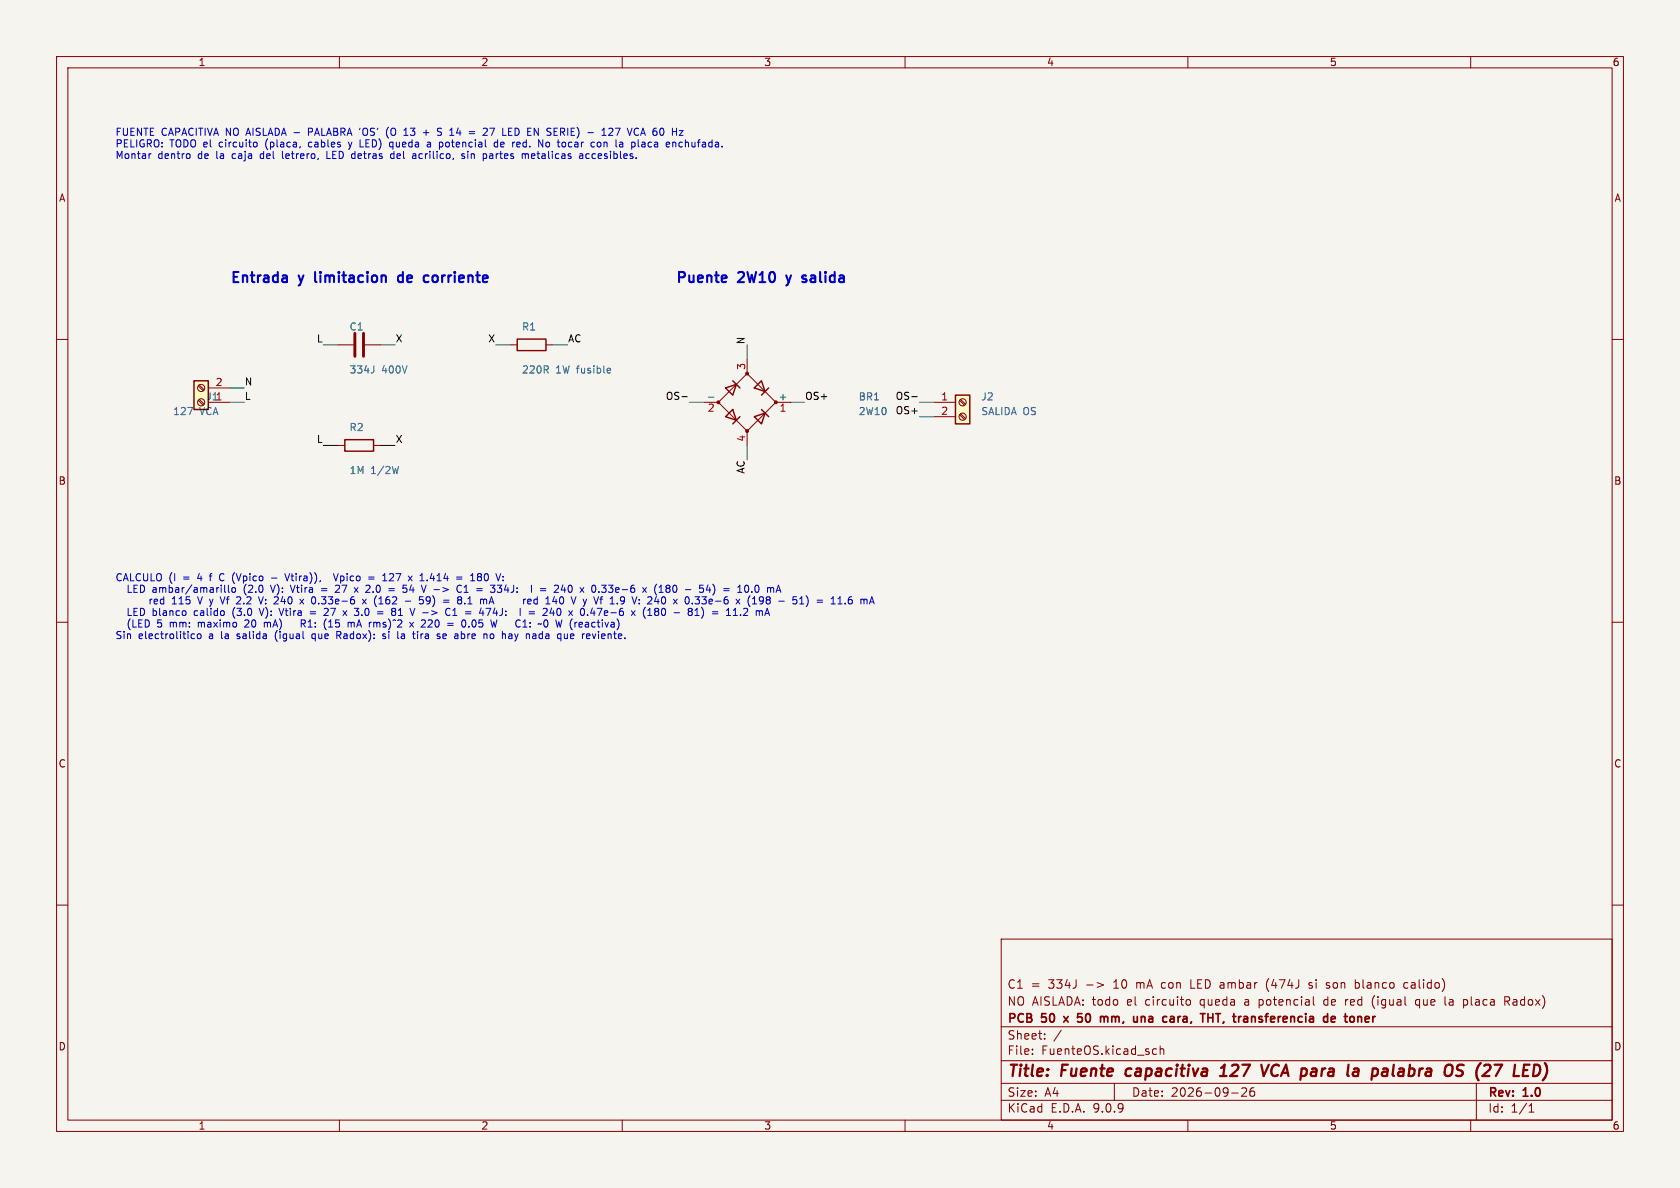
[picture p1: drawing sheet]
<svg xmlns="http://www.w3.org/2000/svg" width="297mm" height="210mm" viewBox="0 0 297 210" stroke-linecap="round" stroke-linejoin="round" font-family="sans-serif">
<path d="M0 0h297v210h-297z" fill="#f5f4ef" stroke="#f5f4ef" stroke-width=".18"/>
<g fill="none" stroke="#840000" stroke-width=".18">
<path d="M10 10h277v190h-277zM12 12h273v186h-273zM60 10v2M110 10v2M160 10v2M210 10v2M260 10v2M10 60h2M59.7 78.7h1.3M66 78.7h1.3M90.2 61h1.2M96.5 61h1.3"/>
<path d="M124.5 71.1h2.5M132.1 66l5.1 5.1-5.1 5.1-5.1-5.1zM132.1 63.5v2.5M132.1 76.2v2.5M137.2 71.1h2.5M285 60h2M10 110h2M285 110h2M10 160h2M177 166h108v32h-108zM192.1 174.1h1.1M194 173.7l1.1 .4-1.1 .5"/>
<path d="M210 176.7l.3 .1 .2 .2-.1 .6-.4 .1M210.5 173.2v1.5h.7M222.6 176.7v1.5M222.6 177.6l.1 .1M222.7 176.7l-.1 .1M224.3 173a1.72 1.72 0 0 0 0 2.3M231.4 174.6h.6M232 173.8l-.4-.1-.2 .2 .1 .2 .5 .2M232.2 177.5l.2 .2M234.3 176.7l-.3 .3v.4l.3 .3M234.5 174.1l.5 .2 .1 .1-.1 .2-.4 .1M234.5 173.8h.5"/>
<path d="M237.9 176.7v1M238.3 176.7l-.3 .1-.1 .2M239.7 173.7h.3l.3 .3-.1 .6-.5 .1M243 176a1.72 1.72 0 0 0 0 2.3M248.9 173.8l-.4-.1-.3 .3v.4l.1 .2h.6M251 176.8l-.5-.1-.3 .3v.4l.2 .2h.6M256.4 176.7l-.2 .1M256.4 177.1a.29 .29 0 0 0-.2 .3 .29 .29 0 0 0 .2 .3M259.2 176.7l.3 .3v.4l-.3 .3M266 177l.7-.1 .2-.2-.1-.4-.2-.1h-.6v1.5M266.4 177l.5 .7M285 160h2"/>
<path d="M60 198v2M110 198v2M160 198v2M177 194.5h108M177 191.5h108M177 187.5h108M177 181.5h108M182.5 186.3v.1M182.5 185.5v.1M184.7 183.6v.1M184.7 182.8v.1M187.6 182.1l-1.3 2"/>
<path d="M197 191.5v3M204 185.4l.5 .1M204.5 186.3l-.5 .1M205.1 185.5l.2-.1 .4 .1v.9M205.1 184.9v1.5M210 198v2M217.7 193.2h1.2M219.5 192.4l.6-.1 .2 .1 .1 .3-.9 1.1h.9M221.7 192.3a.59 .59 0 0 0-.7 .6v.6l.1 .2 .4 .1 .2-.1 .1-.5-.1-.3h-.5l-.2 .3M260 198v2M261 191.5v6.5M270.3 196.6h.9"/>
<path d="M270.3 195.5l.4-.4v1.5"/>
</g>
<path d="M199.2 189.1l-.2 .7 .3 .4M215.7 190.2h1.1M215.9 188.8l.6-.6-.2 2M224.3 188.2l-.9 2M225 188.5a1.27 1.27 0 0 0 0 1.6M240.1 189v1.2M246.4 188.2l-.2 1.7 .2 .3M258 188.2l.8 .1M258.3 189.3a.46 .46 0 0 1 .3 .4 .46 .46 0 0 1-.2 .4M273.1 187.9a2.32 2.32 0 0 1-.4 3.1" fill="none" stroke="#840000" stroke-width=".4"/>
<g fill="none" stroke="#840000" stroke-width=".3">
<path d="M188.1 179.7l.7 1M188.8 179.7l-.7 1M190.7 179.8h.5M191.3 179.2h-.7l-.1 .7M194.8 179.7l.3 .1 .1 .1M195.2 179.9l.2-.2 .4 .1v.1M195.2 179.9v.8M201.8 179.7v1M202.3 179.8l-.3-.1-.2 .1M207.1 179.7h.2l.3 .2v.8M212.2 179.2h.9M212.6 179.2v1.5"/>
<path d="M213.6 179.2v1.5M213.6 179.9h.8M214.4 179.2v1.5M214.9 179.2h.9M215.3 179.2v1.5M221.7 179.7l-.4 .1M237.6 179.7h.6M237.8 179.2v1.3l.4 .2M242 179.8l.1 .2-.8 .2M191.2 180.6l-.5 .1M207.6 180.6l-.5 .1M207.6 180l-.5 .1"/>
</g>
<g fill="#840000" stroke="#840000" stroke-width=".18">
<circle cx="127" cy="71.1" r=".25"/>
<circle cx="132.1" cy="66" r=".25"/>
<circle cx="132.1" cy="76.2" r=".25"/>
<circle cx="137.2" cy="71.1" r=".25"/>
</g>
<path d="M91.4 59.9h5.1v2.1h-5.1zM61 77.7h5v2.1h-5zM128.3 68.6l1.9-.7-.7 2zM128.3 73.7l1.2-1.3 .7 1.9zM129.5 67.3l1.3 1.3M130.8 73.7l-1.3 1.2M133.3 68.6l1.3-1.3 .7 1.9zM133.3 73.7l2-.7-.7 1.9zM134.6 72.4l1.3 1.3M135.9 68.6l-1.3 1.3" fill="none" stroke="#840000" stroke-width=".25"/>
<path d="M107.5 65.1l.4 .1v.2l-.6 .1M107.9 65.9h-.4M125.2 70.2h1M70.4 82.4l-.3 1.3" fill="none" stroke="#006464" stroke-width=".18"/>
<path d="M34.3 67.3h2.5v5.1h-2.5z" fill="#ffffc2"/>
<path d="M34.3 67.3h2.5v5.1h-2.5z" fill="none" stroke="#840000" stroke-width=".25"/>
<g fill="none" stroke="#840000" stroke-width=".18">
<path d="M35.1 70.8l.8 .8M35.1 68.2l.8 .9M35.2 70.6l.9 .9M35.2 68.1l.9 .8M36.8 71.1h3.8M36.8 68.6h3.8"/>
<circle cx="35.6" cy="68.6" r=".63"/>
<circle cx="35.6" cy="71.1" r=".63"/>
</g>
<path d="M33.2 72h.9l-.6 1.3" fill="none" stroke="#006464" stroke-width=".18"/>
<path d="M168.9 69.9h2.5v5h-2.5z" fill="#ffffc2"/>
<path d="M168.9 69.9h2.5v5h-2.5z" fill="none" stroke="#840000" stroke-width=".25"/>
<g fill="none" stroke="#840000" stroke-width=".18">
<path d="M59.7 61h2.8M64.5 61h2.8M165.1 71.1h3.8M165.1 73.7h3.8M169.6 70.8l.9 .8M169.6 73.3l.9 .9M169.8 70.6l.9 .9M169.8 73.2l.9 .8"/>
<circle cx="170.2" cy="71.1" r=".63"/>
<circle cx="170.2" cy="73.7" r=".63"/>
</g>
<path d="M62.7 58.9v4.1M64.3 58.9v4.1" fill="none" stroke="#840000" stroke-width=".51"/>
<path d="M66.1 64.7v.9l-.2 .3" fill="none" stroke="#006464" stroke-width=".18"/>
<path d="M120.5 70.1h1M161.2 70.1h1" fill="none" stroke="#0f0f0f" stroke-width=".18"/>
<g fill="none" stroke="#009600" stroke-width=".18">
<path d="M40.6 71.1h2.6M40.6 68.6h2.6M57.1 61h2.6M57.1 78.7h2.6M67.3 61h2.5M67.3 78.7h2.5M87.6 61h2.6M97.8 61h2.5M121.9 71.1h2.6M132.1 61v2.5M132.1 78.7v2.6M139.7 71.1h2.5"/>
<path d="M162.6 71.1h2.5M162.6 73.7h2.5"/>
</g>
<g fill="none" stroke="#0000c2" stroke-width=".36">
<path d="M42.2 48.1h-.9v1.8M44.6 48.1v1.5M49.1 48.1v1.8M52.8 48.7l.4 1.2 .4-1.2M55.7 48.1l.1 1.7M56.6 48.1v.1M59.9 48.1v.1M60.8 48.1v1.5M65 48.1v.1M71.2 48.1v1.8M71.2 48.8l-.5-.1-.3 .3v.5l.1 .3h.7M75.6 48.7l.2 .1"/>
<path d="M75.8 49.8l-.2 .1M80.4 48.1v.1M84.4 48.1v1.5M121 48.2l-.3-.1h-.7v1.8M126.6 48.1v1.5M130.5 48.2l.3-.1h.4l.2 .1M132.1 48.1l.5 1.8M133.7 48.1l-.5 1.8M134.6 48.3l.2-.2v1.8M136.2 48.2a.42 .42 0 0 1 .6 0M139 48.7l.4 1.2 .4-1.2M139.2 50.4l-.2 .1"/>
<path d="M141.9 48.8h.6M142.1 49.3l.4 .1 .1 .2-.3 .3h-.3M145 48.1v1.5M145.9 48.1v.1M147.6 48.1v1.8"/>
</g>
<g fill="none" stroke="#0000c2" stroke-width=".18">
<path d="M26.7 27.2l-.3 .1M33.4 27.2l.2 .2v.4l-.2 .2M45 25.1l.3 .1 .2 .2-.1 .5-.4 .1M46.1 27.2l-.1 .2 .1 .6M49.9 26.8v1l.2 .2M54.5 23.3h.5M54.8 25.1l-.3 .3v.3l.3 .3M55 22.7h-.5v1.2M57.8 26.8v1.2h.6M61.6 25.1l.3 .9M61.9 26l-.3 .4M62.2 25.1l-.3 .9"/>
<path d="M63.7 24.7v1.3h.6M68.7 22.5a1.46 1.46 0 0 0 0 1.9M69.1 27.3v.6l.2 .1h.3M69.2 27.2h.4M69.5 25.9l-.4 .1M69.5 25.1v1.3M69.6 26.8v1.2M71.4 23.9h.7M73.5 28h-.4M73.5 27.4v.6M73.5 27.5h-.4M74.8 23.4h1"/>
<path d="M75.3 23v.9M75.6 25.2h.5v.8M75.6 25.9h.5M76.1 25.4l-.5 .2M77.8 23.3l.3 .3-.3 .3M78.1 22.7h-.5l-.2 .1M78.8 25.3v.6M81.6 27.4l.1 .1 .5 .3-.2 .2h-.4M82.7 27.2v.8M85.4 22.8l.2-.1h.4l.2 .2-.1 .3M86.6 22.7h.8l-.5 1.2M86.7 27.2h.4"/>
<path d="M87 27.5h-.3l-.2 .2 .1 .3h.4M88 25.2l-.4-.1-.2 .3 .1 .5h.5M88 24.7v1.3M88.9 25.1h-.2l-.2 .2 .1 .6 .3 .1M89.1 25.4l-.6 .2M89.9 22.7h.6M89.9 23.9h.6M89.9 23.3h.4M91.9 25.9l-.4 .1M92 25.3v.1l-.6 .2M92.9 27.2h.5v.8M94.1 27.2l-.1 .2v.4l.1 .2"/>
<path d="M94.6 27.5l-.6 .1M96.6 25.3v.6l.1 .1 .3-.1M100.6 25.3v.6M102.5 27.2h.5v.8M102.5 28h.5M103 27.5l-.5 .1M104.2 27.2h-.4l-.2 .2 .1 .6h.5M105.8 25.1l.4 .2v.4l-.2 .3-.4-.1M106.4 23.9h.7M106.4 23l.4-.3v1.2M107.6 22.8l.5-.1 .3 .3-.8 .9h.8M108.8 22.7h.8l-.5 1.2"/>
<path d="M108.9 24.7v1.1M113.3 23.9l.4-1.2 .4 1.2M113.4 23.6h.6M113.6 25.1l.4 .1v.8M114 25.9l-.4 .1M114 25.4l-.4 .1M120.6 25.2l-.3-.1-.3 .3 .1 .5h.5M26.5 105.9v.9M26.9 105.9l-.4 .3M30.5 106.8h.7M30.7 105.7l-.2 .2M30.8 105.5v1.3"/>
<path d="M33.8 112.8l.2 .1 .4-.1M34.4 112.1l-.4-.1-.2 .2M34.9 105.5l.5 1.3 .4-1.3M35 112.1l.3-.1 .2 .3v.4l-.2 .2-.3-.1-.1-.1zM35.1 110v.9M35.2 110l-.1 .1M39 101.5l-.2 .4 .2 .7M39.7 103.4v1.1l.2 .2M40 105.9h.5M40.4 103.4v1.1l.2 .2M41 104v.5l.2 .2h.3l.1-.2v-.5M41.3 107.7l-.1 .5 .1 .7"/>
<path d="M43.1 106.6v.2M43.9 110.1l-.7 .8h.8M45.8 107.5l.4 1.3M46.7 110v.9M47 106.6v.2M47.8 103.4l.4 1.3M48 102.2h1M48.7 112v.5l.1 .5M49.3 107.5l.5 1.3 .4-1.3M50.4 101.4l.4 1.3 .4-1.3M51.3 103.4l.4 1.3M53.3 109.6v1.3"/>
<path d="M53.6 110.2l.4 .7M54 109.8l-.1 .4h-.6M54.8 108.1h1M54.8 108.5h1M55.6 112l-.3 .1-.2 .2 .1 .5 .4 .1M56.8 104.1h1M56.8 104.4h1M56.8 105.5h.8l-.4 .5h.2M57 106.8h.4M58 107.8v.3l-.8 .7h.8M58.1 110.9h.7M58.3 109.8l-.2 .1"/>
<path d="M58.5 109.6v1.3M58.9 101.4l.5 1.3 .4-1.3M59.3 103.6l.5-.2 .2 .3M59.5 111.6v1.3M59.8 112.3l.5 .6M60 103.8l-.8 .9h.8M60.2 112.2l-.7 .1M62.1 110.1h.5v.8M62.6 103.9l.7 .8M63.3 103.9l-.7 .8M63.4 107.5l-.4 .5M63.5 109.6l-.4 1.3"/>
<path d="M64 108.7v.1M64.1 105.9l.6 .9M64.7 105.9l-.6 .9M65.2 102h.9M65.2 102.4h.9M66.3 105.7l-.1 .7 .3 .8M66.7 108.1h1M66.7 108.5h1M66.8 110l.3 .1M67.3 105.5v1.3M67.7 112.2v.2l.5 .3-.2 .2-.3-.1M67.7 101.8l.3-.4v1.3"/>
<path d="M68.4 105.6l-.1 .2M68.4 106h.4M68.7 104.1h1M68.7 104.4h1M68.8 106.7l-.4 .1M69.3 101.4l-.4 .1M69.5 101.9l-.7 .8h.8M70.4 108.8h.8M70.8 107.5v1.3M71.3 103.4l-.1 .7M71.4 112.4h-.3l-.2 .2 .1 .2 .4 .1M72.7 103.4l-.3 .9h.8"/>
<path d="M73.8 111.6v.1M73.8 112v.9M74.1 106.6l.5 .2M74.2 105.5l-.1 .6 .2-.1h.4M74.5 101.6l.1-.2v1.3M74.5 109.6v.1M75.3 105.7v.3M75.8 105.5l.3 .2-.1 .8M76.1 106l-.1 .2M76.4 101.3l-.3 .9h.7M76.7 105.7a1.48 1.48 0 0 1-.2 1.5M77.8 112.5v.3"/>
<path d="M78.7 112h-.2l-.2 .2 .1 .6 .3 .1M78.9 112.4l-.6 .1M79.6 108.7h-.1M80 108.8h.8M80.4 107.5v1.3M80.9 105.7l.2 .3M81.1 106l-.2 .3 .1 .3 .1 .2 .5-.2M81.1 105.5h.3l.2 .2-.2 .3M81.1 106h.3M81.4 106l.2 .2M81.6 112.8l.3 .1M81.6 111.6v1.3"/>
<path d="M81.6 104.6l-.3 .1M81.7 109.8l-.1 .3M81.9 112l-.3 .1M82 104.7h.8M82 103.8l.4-.4v1.3M82.3 109.8v.3M83 105.7l-.3 .2M83.1 105.5v1.3M83.2 101.8l.4-.4v1.3M83.5 109.8l-.1 .3M84.1 109.8l.1 .6-.2 .3-.1 .2-.3-.2M84.5 101.8l-.1-.2 .2-.2h.3l.2 .2-.2 .3 .2 .3v.2l-.2 .3"/>
<path d="M85.1 107.5l-.3 .9h.8M85.7 101.6v.8M86.8 107.5l-.6 1.3M87.3 112.3l-.2-.3-.3 .1-.2 .2 .2 .5 .3 .1 .2-.2M87.5 107.5l-.3 .9h.8M87.5 103.4l-.4 .5M88.7 103.4l-.4 .5M88.8 111.6v1.3M89.5 103.4l-.3 .9h.8M90.1 112h.2l.2 .2v.7M90.5 112.8l-.4 .1M90.5 112.4h-.4"/>
<path d="M92.4 110.9h.8M92.6 105.9v.9M92.7 109.8l-.3 .1M92.8 109.6v1.3M92.9 105.9l-.3 .3M93.3 106.3l.6-.1-.1-.2-.3-.1-.2 .2 .1 .6h.4M93.5 108.1h1M93.5 108.5h1M93.7 110.7v.2M93.7 110.1v.1M94.7 112.1v.8M94.7 112.8l-.1 .1"/>
<path d="M94.7 112.4h-.1M95 106l-.4-.1-.2 .3 .1 .5h.5M95 105.5v1.3M95.5 104.1h1M95.5 104.4h1M96.5 106.8h.7M96.5 105.9l.4-.4v1.3M96.5 107.5l.2 .3v.3l-.7 .7h.7M97.5 107.5l-.3 .9M98.2 103.4l.4 .1 .1 .3-.8 .9h.8M98.3 109.6l.3 1.3 .2-1 .2 1M98.5 107.8l-.1 .2"/>
<path d="M99.1 107.8l.1 .5-.2 .4M99.5 103.4l-.3 .9M100.3 112v.9M100.3 112.8l-.2 .1M100.4 103.9l.2-.3 .1-.2a.68 .68 0 0 1 .5 .7 .68 .68 0 0 1-.5 .6M100.9 112.1v.7M101 105.5l.4 1.3 .4-1.3M101.5 112.4l-.6 .1M101.9 110h.1M103.9 108.7v.1M104.7 112l.3 .9 .3-.9M104.7 107.5l-.3 .9"/>
<path d="M105 105.5l.4 1.3 .4-1.3M105.6 107.5h.8l-.5 1.3M105.9 104.6v.1M106.1 105.9h.4M106.4 103.4h.7l-.4 .5M107.6 103.4h.8l-.5 .5M108.1 103.9l.3 .3v.3l-.3 .2M110.4 105.7l-.1 .8M110.4 106l-.1 .2M113.9 107.7a1.48 1.48 0 0 0 .2 1.6M114.5 108.8h.7M114.8 107.7l-.3 .2"/>
<path d="M114.9 107.5v1.3M115.7 107.8l.2 .2M115.9 108.1l-.2 .2 .2 .4M116.1 103.3a1.46 1.46 0 0 0 0 1.9M116.5 104.7h.7M116.5 103.8l.4-.4v1.3M117 105.7l.4-.2 .1 .1 .2 .4M117 107.8l.2-.3 .4 .3M117.7 106.3l-.2 .3-.1 .2-.4-.3M117.7 103.7l.3-.3h.2l.3 .3M119 103.7l.2-.3 .4 .3M122.9 108.8h.7"/>
<path d="M123.1 107.7l-.2 .2M123.2 107.5v1.3M124.1 105.5h.8l-.5 .5 .4 .1 .1 .4-.3 .3h-.3M124.3 107.7l.1 .5M125.2 103.4l-.3 .9h.7M125.5 103.9v.8M126 108.1h.9M126 108.5h.9M126 103.3l.4 .8M126.5 106.3h1M127.9 104.1h1M127.9 104.4h1"/>
<path d="M129.6 108.8h.8M130.9 108.7v.1M131.8 103.5l.1-.1a.68 .68 0 0 1 .5 .7 .68 .68 0 0 1-.5 .6h-.1M132.2 107.8l-.1 .3M133.4 103.9l.2-.3 .2-.2 .3 .2 .1 .3M133.7 108v.8M133.8 108l-.1 .1M134.7 105.5l.2 .1a.84 .84 0 0 1-.3 1.2M135 106l-.3 .3h-.2M135.6 105.6l-.2 .2 .3 .2M135.7 106l-.3 .3 .1 .3 .2 .2 .3-.1 .2-.2v-.2l-.3-.3M135.7 106h.2"/>
<path d="M136.2 105.7l-.3 .3M144.5 106.1h.9M144.5 106.5h.9M146.9 106.8h.8M146.9 105.9l.4-.4v1.3M153.7 106.8l.4-1.3 .5 1.3M153.8 106.4h.6"/>
</g>
<g font-size="2.8" fill="#840000">
<text x="178" y="190.9">Title:</text>
<text x="187.7" y="190.9">Fuente</text>
<text x="199.9" y="190.9">capacitiva</text>
<text x="217.4" y="190.9">127</text>
<text x="225.5" y="190.9">VCA para</text>
<text x="242.2" y="190.9">la</text>
<text x="247.4" y="190.9">palabra</text>
<text x="261.1" y="190.9">OS</text>
<text x="267.4" y="190.9">(27</text>
</g>
<g font-size="2.5" fill="#0000c2">
<text x="40.6" y="50.9">Entrada</text>
<text x="53" y="50.9">y</text>
<text x="56.5" y="50.9">limitacion</text>
<text x="71.9" y="50.9">de</text>
<text x="77.2" y="50.9">corriente</text>
<text x="119.4" y="50.9">Puente</text>
<text x="130.6" y="50.9">2W10</text>
<text x="139.9" y="50.9">y</text>
<text x="143.4" y="50.9">salida</text>
</g>
<g font-size="2.1" fill="#840000">
<text x="178" y="178">NO AISLADA: todo</text>
<text x="178" y="175">C1</text>
<text x="182.2" y="175">=</text>
<text x="185.4" y="175">334J</text>
<text x="197.1" y="175">10</text>
<text x="199.4" y="178">el</text>
<text x="201.3" y="175">mA con</text>
<text x="202.8" y="178">circuito</text>
<text x="211.2" y="175">LED ambar</text>
<text x="212.6" y="178">queda</text>
<text x="220.6" y="178">a</text>
<text x="223.2" y="178">potencial</text>
<text x="224.8" y="175">(474J</text>
<text x="232.6" y="175">si</text>
<text x="234.9" y="178">de</text>
<text x="235.8" y="175">son</text>
<text x="238.8" y="178">red</text>
<text x="241" y="175">blanco</text>
<text x="243.7" y="178">(igual</text>
<text x="249.8" y="175">calido)</text>
<text x="251.6" y="178">que</text>
<text x="256.9" y="178">la</text>
<text x="260.3" y="178">placa</text>
<text x="267.8" y="178">Radox)</text>
<text x="178" y="184">Sheet:</text>
<text x="178" y="181.2">PCB</text>
<text x="184.2" y="181.2">50</text>
<text x="188.8" y="181.2">x</text>
<text x="191.8" y="181.2">50</text>
<text x="196.4" y="181.2">mm,</text>
<text x="202.9" y="181.2">una</text>
<text x="208.7" y="181.2">cara,</text>
<text x="216.1" y="181.2">THT,</text>
<text x="222.4" y="181.2">transferencia</text>
<text x="238.9" y="181.2">de</text>
<text x="243.3" y="181.2">toner</text>
<text x="178" y="186.7">File:</text>
<text x="184.1" y="186.7">FuenteOS.kicad_sch</text>
<text x="178" y="196.9">KiCad</text>
<text x="178" y="194.1">Size:</text>
<text x="184.7" y="194.1">A4</text>
<text x="185.7" y="196.9">E.D.A.</text>
<text x="193.3" y="196.9">9.0.9</text>
<text x="200" y="194.1">Date:</text>
<text x="207" y="194.1">2026-09-26</text>
<text x="263" y="194.3">Rev:</text>
<text x="263" y="196.9">Id:</text>
<text x="267.1" y="196.9">1/1</text>
<text x="269.4" y="194.3">1.0</text>
</g>
<g font-size="1.8" fill="#840000">
<text x="35" y="11.9">1</text>
<text x="85" y="11.9">2</text>
<text x="135" y="11.9">3</text>
<text x="185" y="11.9">4</text>
<text x="235" y="11.9">5</text>
<text x="285" y="11.9">6</text>
<text x="10.3" y="35.9">A</text>
<text x="285.3" y="35.9">A</text>
<text x="10.3" y="85.9">B</text>
<text x="285.3" y="85.9">B</text>
<text x="10.3" y="135.9">C</text>
<text x="285.3" y="135.9">C</text>
<text x="10.3" y="185.9">D</text>
<text x="285.3" y="185.9">D</text>
<text x="35" y="199.9">1</text>
<text x="85" y="199.9">2</text>
<text x="135" y="199.9">3</text>
<text x="185" y="199.9">4</text>
<text x="235" y="199.9">5</text>
<text x="285" y="199.9">6</text>
</g>
<g font-size="1.8" fill="#0000c2">
<text x="20.3" y="24.3">FUENTE CAPACITIVA NO AISLADA -</text>
<text x="20.3" y="26.4">PELIGRO:</text>
<text x="20.3" y="28.4">Montar</text>
<text x="27.9" y="28.4">dentro</text>
<text x="30" y="26.4">TODO el</text>
<text x="35.1" y="28.4">de</text>
<text x="38.5" y="28.4">la</text>
<text x="39" y="26.4">circuito</text>
<text x="41.5" y="28.4">caja</text>
<text x="46.7" y="28.4">del</text>
<text x="47.4" y="26.4">(placa,</text>
<text x="50.7" y="28.4">letrero,</text>
<text x="55.1" y="24.3">PALABRA 'OS'</text>
<text x="55.2" y="26.4">cables</text>
<text x="58.8" y="28.4">LED detras</text>
<text x="62.5" y="26.4">y</text>
<text x="64.7" y="26.4">LED)</text>
<text x="69.3" y="24.3">(O</text>
<text x="70.1" y="26.4">queda</text>
<text x="70.5" y="28.4">del</text>
<text x="72.7" y="24.3">13</text>
<text x="74.6" y="28.4">acrilico,</text>
<text x="76.3" y="24.3">+</text>
<text x="77" y="26.4">a</text>
<text x="79" y="24.3">S 14</text>
<text x="79.3" y="26.4">potencial</text>
<text x="83.5" y="28.4">sin</text>
<text x="85" y="24.3">=</text>
<text x="87.5" y="28.4">partes</text>
<text x="87.7" y="24.3">27</text>
<text x="89.3" y="26.4">de</text>
<text x="91.3" y="24.3">LED EN SERIE)</text>
<text x="92.7" y="26.4">red.</text>
<text x="94.6" y="28.4">metalicas</text>
<text x="97.5" y="26.4">No</text>
<text x="101.1" y="26.4">tocar</text>
<text x="104.9" y="28.4">accesibles.</text>
<text x="107.2" y="26.4">con</text>
<text x="109.7" y="24.3">127</text>
<text x="111.7" y="26.4">la</text>
<text x="114.5" y="24.3">VCA 60</text>
<text x="114.7" y="26.4">placa</text>
<text x="121.1" y="26.4">enchufada.</text>
<text x="20.3" y="103.1">CALCULO (I</text>
<text x="22.7" y="105.1">LED ambar/amarillo</text>
<text x="27.3" y="107.2">red</text>
<text x="31.5" y="107.2">115</text>
<text x="32.5" y="103.1">=</text>
<text x="35.2" y="103.1">4</text>
<text x="36.3" y="107.2">V y</text>
<text x="37.6" y="103.1">f</text>
<text x="39.5" y="103.1">C (Vpico</text>
<text x="40.7" y="107.2">Vf</text>
<text x="43.6" y="105.1">(2.0</text>
<text x="43.7" y="107.2">2.2</text>
<text x="47.9" y="107.2">V: 240</text>
<text x="48.6" y="105.1">V):</text>
<text x="51.8" y="103.1">Vtira)),</text>
<text x="52.3" y="105.1">Vtira</text>
<text x="55.6" y="107.2">x</text>
<text x="57.8" y="107.2">0.33e-6</text>
<text x="57.8" y="105.1">=</text>
<text x="60.6" y="105.1">27</text>
<text x="60.8" y="103.1">Vpico</text>
<text x="64.2" y="105.1">x</text>
<text x="66.4" y="105.1">2.0</text>
<text x="67" y="103.1">=</text>
<text x="67.1" y="107.2">x</text>
<text x="69.3" y="107.2">(162</text>
<text x="69.7" y="103.1">127</text>
<text x="70.6" y="105.1">=</text>
<text x="73.3" y="105.1">54</text>
<text x="74.5" y="103.1">x</text>
<text x="74.9" y="107.2">-</text>
<text x="76.7" y="103.1">1.414</text>
<text x="76.9" y="105.1">V -&gt;</text>
<text x="77.6" y="107.2">59)</text>
<text x="82.1" y="107.2">=</text>
<text x="83.4" y="103.1">=</text>
<text x="83.5" y="105.1">C1</text>
<text x="84.8" y="107.2">8.1</text>
<text x="86.1" y="103.1">180</text>
<text x="87.1" y="105.1">=</text>
<text x="89.9" y="105.1">334J:</text>
<text x="97.4" y="105.1">I</text>
<text x="97.7" y="107.2">red</text>
<text x="99.2" y="105.1">=</text>
<text x="101.8" y="107.2">140</text>
<text x="101.9" y="105.1">240</text>
<text x="106.6" y="107.2">V y</text>
<text x="106.7" y="105.1">x</text>
<text x="108.9" y="105.1">0.33e-6</text>
<text x="111" y="107.2">Vf</text>
<text x="114" y="107.2">1.9</text>
<text x="118.2" y="105.1">x</text>
<text x="118.2" y="107.2">V: 240</text>
<text x="120.4" y="105.1">(180</text>
<text x="125.9" y="107.2">x</text>
<text x="126.1" y="105.1">-</text>
<text x="128.1" y="107.2">0.33e-6</text>
<text x="128.8" y="105.1">54)</text>
<text x="133.2" y="105.1">=</text>
<text x="136" y="105.1">10.0</text>
<text x="137.4" y="107.2">x</text>
<text x="139.6" y="107.2">(198</text>
<text x="141.4" y="105.1">mA</text>
<text x="147.9" y="107.2">51)</text>
<text x="152.4" y="107.2">=</text>
<text x="20.3" y="113.3">Sin</text>
<text x="22.7" y="109.2">LED blanco</text>
<text x="22.7" y="111.3">(LED</text>
<text x="24.5" y="113.3">electrolitico</text>
<text x="28.1" y="111.3">5</text>
<text x="30.5" y="111.3">mm:</text>
<text x="34.8" y="109.2">calido</text>
<text x="35.7" y="111.3">maximo</text>
<text x="37.1" y="113.3">a</text>
<text x="39.4" y="113.3">la</text>
<text x="41.8" y="109.2">(3.0</text>
<text x="42.4" y="113.3">salida</text>
<text x="44.2" y="111.3">20</text>
<text x="46.8" y="109.2">V):</text>
<text x="47.7" y="111.3">mA)</text>
<text x="49.3" y="113.3">(igual</text>
<text x="50.5" y="109.2">Vtira</text>
<text x="54.9" y="111.3">R1:</text>
<text x="56" y="113.3">que</text>
<text x="58.8" y="109.2">27</text>
<text x="59.1" y="111.3">(15</text>
<text x="60.6" y="113.3">Radox):</text>
<text x="62.4" y="109.2">x</text>
<text x="63.6" y="111.3">mA</text>
<text x="64.6" y="109.2">3.0</text>
<text x="67.5" y="111.3">rms)^2</text>
<text x="68.8" y="109.2">=</text>
<text x="68.9" y="113.3">si</text>
<text x="71.5" y="109.2">81</text>
<text x="71.7" y="113.3">la</text>
<text x="74.7" y="113.3">tira</text>
<text x="75" y="111.3">x</text>
<text x="75.1" y="109.2">V -&gt;</text>
<text x="77.2" y="111.3">220</text>
<text x="79.2" y="113.3">se</text>
<text x="81.7" y="109.2">C1</text>
<text x="82" y="111.3">=</text>
<text x="82.4" y="113.3">abre</text>
<text x="84.7" y="111.3">0.05</text>
<text x="85.3" y="109.2">=</text>
<text x="87.8" y="113.3">no</text>
<text x="88.1" y="109.2">474J:</text>
<text x="90.1" y="111.3">W</text>
<text x="91.3" y="113.3">hay</text>
<text x="95.1" y="111.3">C1:</text>
<text x="95.6" y="109.2">I</text>
<text x="95.7" y="113.3">nada</text>
<text x="97.4" y="109.2">=</text>
<text x="99.4" y="111.3">~0</text>
<text x="100.1" y="109.2">240</text>
<text x="101.5" y="113.3">que</text>
<text x="102.6" y="111.3">W (reactiva)</text>
<text x="104.9" y="109.2">x</text>
<text x="106" y="113.3">reviente.</text>
<text x="107.1" y="109.2">0.47e-6</text>
<text x="116.4" y="109.2">x</text>
<text x="118.6" y="109.2">(180</text>
<text x="124.3" y="109.2">-</text>
<text x="127" y="109.2">81)</text>
<text x="131.4" y="109.2">=</text>
<text x="134.2" y="109.2">11.2</text>
</g>
<g font-size="1.8" fill="#006464">
<text x="61.7" y="58.6">C1</text>
<text x="92.2" y="58.6">R1</text>
<text x="36.4" y="71">J11</text>
<text x="61.7" y="66.2">334J</text>
<text x="67.5" y="66.2">400V</text>
<text x="92.2" y="66.2">220R</text>
<text x="98.2" y="66.2">1W fusible</text>
<text x="137.5" y="70.9">+</text>
<text x="151.7" y="71">BR1</text>
<text x="173.4" y="71">J2</text>
<text x="30.5" y="73.6">127</text>
<text x="35.3" y="73.6">VCA</text>
<text x="61.7" y="76.4">R2</text>
<text x="151.7" y="73.6">2W10</text>
<text x="173.4" y="73.6">SALIDA OS</text>
<text x="61.7" y="84">1M</text>
<text x="65.5" y="84">1/2W</text>
</g>
<g font-size="1.8" fill="#0f0f0f">
<text x="55.9" y="60.6">L</text>
<text x="69.8" y="60.6">X</text>
<text x="86.2" y="60.6">X</text>
<text x="100.3" y="60.6">AC</text>
<text x="131.7" y="61" transform="rotate(-90 131.7 61)">N</text>
<text x="43.2" y="70.8">L</text>
<text x="43.2" y="68.2">N</text>
<text x="117.6" y="70.8">OS-</text>
<text x="142.2" y="70.8">OS+</text>
<text x="158.2" y="70.8">OS-</text>
<text x="158.2" y="73.3">OS+</text>
<text x="55.9" y="78.4">L</text>
<text x="69.8" y="78.4">X</text>
<text x="131.7" y="83.8" transform="rotate(-90 131.7 83.8)">AC</text>
</g>
<g font-size="1.8" fill="#a90000">
<text x="131.8" y="65.5" transform="rotate(-90 131.8 65.5)">3</text>
<text x="38" y="68.3">2</text>
<text x="166.3" y="70.9">1</text>
<text x="125" y="73.1">2</text>
<text x="137.7" y="73.1">1</text>
<text x="166.3" y="73.4">2</text>
<text x="131.8" y="78.2" transform="rotate(-90 131.8 78.2)">4</text>
</g>
</svg>
